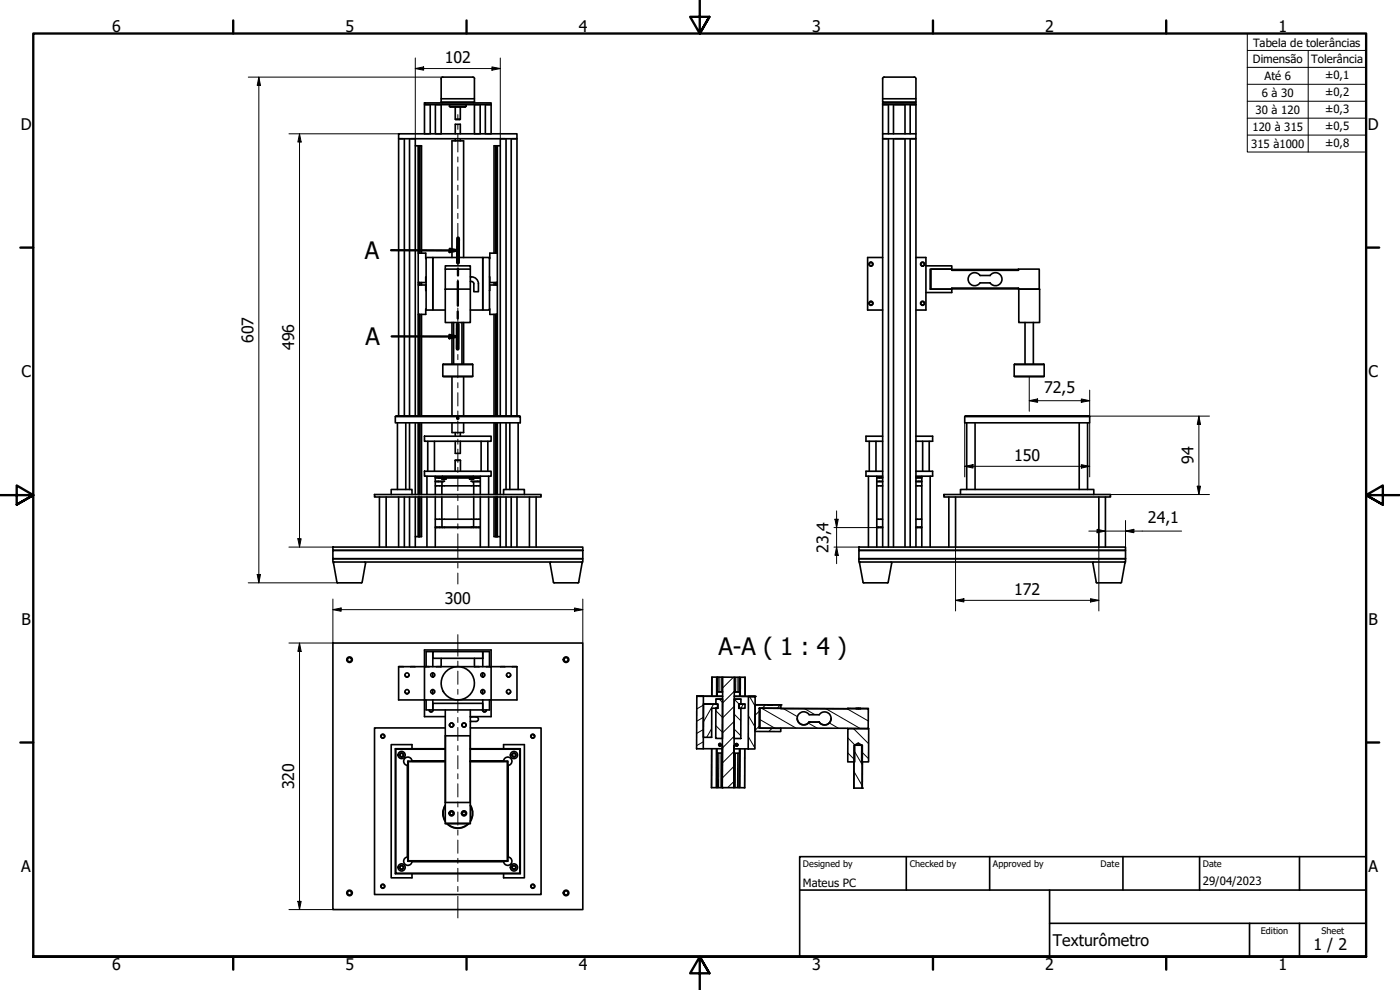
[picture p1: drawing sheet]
<svg xmlns="http://www.w3.org/2000/svg" width="420mm" height="297mm" viewBox="0 0 420 297" stroke-linecap="round" stroke-linejoin="round" font-family="sans-serif">
<!-- layer: Hatch (ISO) -->
<g fill="none" stroke="#000" stroke-width=".3">
<path d="M209.3 208.9l-.2 .2M211.1 218.9l-2 1.2M211.1 215.2l-2 1.2M211.1 211.6l-2 1.1M213.6 218.6l-1.5 2.6M214.2 211.2l-3.1 5.4M214.8 217.7l2 2M214.8 213.3l2.1 2M215.8 209.8l1.1 1M220.1 203.2l-3.2 3.2M220.3 218.7l2 2M220.3 216.4l-3.5 3.5"/>
<path d="M220.3 211.9l-3.4 3.5M220.3 214.3l2 2M220.3 209.8l1.5 1.5M220.4 207.4l-3.5 3.5M223.1 211.3l-.7 1.2M224.6 214.7l2 3.4M225 209l1.6 2.8M227.8 217.9l-1.2 1.2M227.9 213.4l-1.3 1.2M228.1 215.9l4.5 2.6M228.5 212.5l10.4 5.9M229.8 211.5l-1.1 1"/>
<path d="M231.7 218.5l-1 1M234.2 211.5l-1 1M235.1 212.6l4.3 2.5M241.4 212.6l3.2 1.9M242.5 216.9l2.8 1.6M247.8 212.6l10.4 6M248.8 216.9l2.8 1.6M254.2 212.7l6.4 3.6M256.1 218.6l4.6 4.6M260.5 212.6l.1 .1M260.6 218.6l.1 .1M211.1 222.6l-2 1.1"/>
<path d="M220.3 234.5l-1.9 1.8M220.3 229.9l-3.5 3.5M220.3 225.4l-3.5 3.6M220.3 220.9l-3.5 3.5M224.6 221l2 3.4M254.4 225.9l2.1 2.1M254.5 221.4l2.1 2.2M256.3 231.5l2.5 4.3M256.3 225.2l2.5 4.3M258.6 225.6l2.1 2"/>
</g>
<!-- layer: Visible (ISO) -->
<g fill="none" stroke="#000" stroke-width=".49">
<path d="M127.4 30.9h20v.5h-20zM127.4 31.4v8.7M127.5 31.4h1.3M129.1 31.4v8.7M130.7 31.4v8.7M131 31.4h1.3M132.4 23.6l.5-.5 9.3 .1 .2 .4v6h-10v-6M132.4 29.6v1M132.4 31.4v8.7M132.4 30.6h10M132.4 30.6l.2 .3M134.9 31.9h5"/>
<path d="M134.9 31.9l.2 .2h4.5l.3-.2M134.9 31.4v.5M136.6 35.8h1.5zM136.6 32.1v3.7M138.1 32.1v3.7M139.9 31.4v.5M142.4 29.6v1M142.4 31.4v8.7M142.4 30.6l-.3 .3M142.5 31.4h1.3M144.1 31.4v8.7M145.7 31.4v8.7"/>
<path d="M146 31.4h1.3M147.4 31.4v8.7M264.9 23.6l.5-.5 9.2 .1 .3 .4v6h-10v-6M264.9 31.4v8.7M264.9 30.9h10v.5h-10zM264.9 29.6v1M265 31.4h1.3M265.1 30.9l-.2-.3h10l-.3 .3M266.6 31.4v8.7M268.1 31.4v8.7M268.5 31.4h2.8M271.6 31.4v8.7"/>
<path d="M273.2 31.4v8.7M273.5 31.4h1.3M274.9 29.6v1M274.9 31.4v8.7M119.6 40.1h35.6v1.5h-35.6zM119.6 41.6v83.2M119.7 41.6h1.3M121.4 41.6v83.2M122.9 41.6v83.2M123.3 41.6h1.2M124.6 43.7h.9M124.6 41.6v83.2"/>
<path d="M125.5 43.7l.1 32.3M125.5 43.7v32.3M125.6 43.7h.9v32.3M125.9 43.7v32.3M126 43.7v32.3M127.5 40.1h1.3M131 40.1h1.3M136.6 40.1v-2.8h1.5v2.8M136.6 41.6v.7M138.1 41.6v.7M142.5 40.1h1.3M146 40.1h1.3"/>
<path d="M148.8 43.7v32.3M148.9 43.7v32.3M149.2 43.7v32.3M149.3 43.7v32.3M150.1 43.7h-1.8v32.3M150.1 41.6v83.2M150.2 41.6h1.3M151.9 41.6v83.2M153.4 41.6v83.2M153.7 41.6h1.3M155.2 41.6v83.2M264.9 40.1h10v1.5h-10"/>
<path d="M264.9 41.6v122.5M264.9 40.1v1.5M265 41.6h1.3M266.6 41.6v122.5M268.1 41.6v122.5M268.5 41.6h2.8M271.6 41.6v122.5M273.2 41.6v122.5M273.5 41.6h1.3M274.9 41.6v122.5M127.9 77.6l-.1-1.6h-2.3v8.8h2.3l.1-1.7M127.9 77.3h2v15.7h-2z"/>
<path d="M135.6 77.3v-35h3.5v35M144.9 77.3h2v15.7h-2zM149.3 76h-2.3l-.1 1.6M149.3 76v8.8h-2.3l-.1-1.7M264.9 77.3h-4.5v15.7h4.5M274.9 77.3h3v15.7h-3M277.9 79.8h7.7v1h-6.4v5.9h6.4v1.1h-7.7M125.5 84.8v.7M125.5 94.3v30.5M125.6 84.8v.7M125.6 94.3v30.5M125.9 84.8v.7"/>
<path d="M125.9 94.3v30.5M126 84.8v.7M126 94.3v30.5M126.5 84.8v.7M126.5 94.3v30.5M127.9 87.2l-.1-1.7h-2.3v8.8h2.3l.1-1.6M133.6 93h-3.7v-15.7h15v15.7h-3.8M133.6 80.8v-1h7.5v1M133.6 86.7h7.5v10.1h-7.5zM133.6 86.7v-5.9h7.5v5.9M135.6 96.8v12.5M136.1 96.8v12.5"/>
<path d="M138.6 96.8v12.5M139.1 96.8v12.5M141.1 83.1h.4a2.06 2.06 0 0 1 2.1 2v2.4h-1.4v-2.6l-.4-.4h-.7M148.3 84.8v.7M148.3 94.3v30.5M148.8 84.8v.7M148.8 94.3v30.5M148.9 84.8v.7M148.9 94.3v30.5M149.2 84.8v.7M149.2 94.3v30.5M149.3 85.5h-2.3l-.1 1.7"/>
<path d="M149.3 85.5v8.8h-2.3l-.1-1.6M149.3 84.8v.7M149.3 94.3v30.5M279.4 80.8h6.2v.3h20v-.3h6.3v5.9h-6.3v-.3h-20v.3h-6.2zM285.6 86.7h20M285.6 80.9h20M291.1 82.4a1.96 1.96 0 0 1 3 .3h3a1.96 1.96 0 0 1 2.9-.4 1.96 1.96 0 0 1 .1 2.9 1.96 1.96 0 0 1-3-.3h-3a1.96 1.96 0 0 1-2.8 .4 1.96 1.96 0 0 1-.2-2.9zM305.8 86.7h6.2v10.1h-6.2zM307.6 96.8v12.5M310.1 96.8v12.5M132.9 109.4h9zM132.9 109.4l.1 3.6h8.8l.1-3.6"/>
<path d="M132.9 112.9h9M135.6 113v11.8M139.1 113v11.8M304.4 109.4h9zM304.4 109.4l.1 3.6h8.8l.1-3.6M304.4 112.9h9M118.6 125v1.9h37.5v-1.9h-37.5l.2-.2 37.3 .2M119.3 126.9v20M121.8 126.9v20M122.9 126.9v20M124.6 126.9v21.5M125.5 126.9v21.5"/>
<path d="M125.6 126.9v21.5M125.9 126.9v21.5M126 126.9v21.5M126.5 126.9v21.5M127.4 130.9h20v1.5h-20zM128.4 132.4v9M130.4 132.4v9M135.6 126.9v2.9h3.5v-2.9M136.6 138.1h1.6M136.6 138.1v3.3M136.6 132.4v3.6h1.5v-3.6M136.6 129.8v1.1"/>
<path d="M138.1 129.8v1.1M138.2 138.1v3.3M144.4 132.4v9M146.4 132.4v9M148.3 126.9v21.5M148.8 126.9v21.5M148.9 126.9v21.5M149.2 126.9v21.5M149.3 126.9v21.5M150.1 126.9v21.5M151.9 126.9v20M153 126.9v20"/>
<path d="M155.5 126.9v20M260.9 132.4v9M262.9 132.4v9M264.9 130.9h-5v1.5h5M274.9 130.9h5v1.5h-5M276.9 132.4v9M278.9 132.4v9M289.5 125v1.9h37.5v-1.9M289.6 124.8l37.4 .2h-37.5zM290.1 126.9v20M292.6 126.9v20M323.9 126.9v20"/>
<path d="M326.4 126.9v20M112.4 148.4h50v.7h-50zM113.9 149.1v15M115.9 149.1v15M117.4 148.4v-1.5h6.2v1.5M119.6 149.1v15M121.4 149.1v15M122.9 149.1v15M124.6 149.1v15M125.5 149.1v11.9M125.6 149.1l-.1 11.9M125.9 149.1v11.9"/>
<path d="M126 149.1v11.9M126.5 149.1v11.9h-.9M127.4 141.4h20v1.5h-20zM128.1 142.9v5.5M128.1 149.1v15M130.6 158.3l11.5-.1-9.3 .1M130.6 143.3h2l-2 .1M130.6 155.8h13.5M130.6 144.4h2.8l-2.8 .1M130.6 145.8h2M130.6 142.9v5.5M130.6 149.1v15"/>
<path d="M132.6 143.4v.4h1.3v-.4M132.6 143.3h9.6M132.6 149.1v6.7M132.6 155.8v2.4h-2M132.6 143v.3M132.6 144.5v1.3M132.8 142.9l-.2 .1h9.5l-.1-.1M133.6 143.5l.1 .3M133.6 143.5h-.7l-.1 .3M133.9 143.3h7M140.9 143.4v.4h1.3v-.4M141 143.8l.2-.3h.7l.1 .3"/>
<path d="M142 158.3h2.1M142.1 155.8v2.4h2M142.1 143v.3M142.1 144.5v1.3M142.2 145.8v2.6M142.2 149.1v6.7M144.1 143.3h-1.9l1.9 .1M144.1 145.8h-11.5v2.6M144.1 144.4h-2.7l2.7 .1M144.1 142.9v5.5M144.1 149.1v15M146.6 142.9v5.5"/>
<path d="M146.6 149.1v15M148.3 149.1v11.9h1.8M148.8 149.1v11.9M148.9 149.1v11.9M149.2 149.1v11.9M149.3 149.1v11.9M150.1 149.1v15M151.1 148.4v-1.5h6.3v1.5M151.9 149.1v15M153.4 149.1v15M155.2 149.1v15M158.9 149.1v15"/>
<path d="M160.9 149.1v15M260.6 142.9v21.2M263.1 144.5h1.8M263.1 158.2h1.8M263.1 158.3h1.8M263.1 143.4h1.8M263.1 143.3h1.8M263.1 155.8h1.8M263.1 145.8h1.8M263.1 144.4h1.8M263.1 142.9v21.2M264.9 141.4h-5v1.5h5"/>
<path d="M274.9 143.4h1.7M274.9 144.5h1.7M274.9 158.2h1.7M274.9 158.3h1.7M274.9 143.3h1.7M274.9 155.8h1.7M274.9 145.8h1.7M274.9 144.4h1.7M274.9 141.4h5v1.5h-5M276.6 142.9v21.2M279.2 142.9v21.2M283.3 148.4h50v.7h-50z"/>
<path d="M284.8 149.1v15M286.8 149.1v15M288.3 148.4v-1.5h40v1.5M329.8 149.1v15M331.8 149.1v15M99.9 164.1h75v1h-75zM99.9 167.6h75v1h-75zM99.9 165.1h75v2.5h-75zM100.1 168.9l1 5.8M100.3 168.6l-.2 .3M109.4 168.6l.3 .3M109.7 168.9l-1.1 5.9-7.2 .1-.3-.2"/>
<path d="M124.6 161h.9M165.1 168.9l1.1 5.9 7.2 .1M165.3 168.6l-.2 .3M174.5 168.6l.2 .3M174.7 168.9l-1 5.8-.3 .2M257.8 164.1h80v1h-80zM257.8 167.6h80v1h-80zM257.8 165.1h80v2.5h-80zM258 168.9l1.1 5.9 7.2 .1M258.2 168.6l-.2 .3M267.4 168.6l.2 .3M267.6 168.9l-1 5.8-.3 .2"/>
<path d="M328 168.9l1.1 5.9 7.2 .1 .3-.2 1-5.8M328.2 168.6l-.3 .3M337.4 168.6l.2 .3M99.9 192.9h75v80h-75zM129.9 195.5h15v2h-15zM132.4 197.5v2.5M142.4 197.5v2.5M119.8 200h-.1M121 200h.1M121.5 207.5a.62 .62 0 0 0 .6 .6 .62 .62 0 0 0 .7-.6M121.5 202.5a.62 .62 0 0 0 .6 .6 .62 .62 0 0 0 .7-.6M123.2 200h.1"/>
<path d="M124.5 200h.1M127.4 200h20v10h-20zM127.4 210h-7.8v-10h7.8v-5h20v5h7.8v10h-7.8v5h-6.3M127.4 210v5h6.2M127.5 200h.1M127.5 200h1.3M127.9 200v-4.5h2v4.5M127.9 210v3h2M128.8 213a.62 .62 0 0 0 .6 .6 .62 .62 0 0 0 .6-.6M128.8 200h.1M128.9 213a.51 .51 0 0 0 .5 .5 .51 .51 0 0 0 .5-.5M129.9 211h15v2h-15z"/>
<path d="M129.9 201.9v1.3M129.9 206.9v1.2M129.9 210v3M131 200h.1M131 200h1.3M132.3 200h.1M133.6 218.4h-21.2v50h50v-50h-21.3M133.6 213v7.8h7.5v-7.8M141.1 215.1h1.8M141.1 216.5h1.8M142.5 200h1.3M142.5 200h.1"/>
<path d="M142.9 215.1a.69 .69 0 0 1 .7 .7 .69 .69 0 0 1-.7 .7M143.8 200h.1M144.8 213a.62 .62 0 0 0 .6 .6 .62 .62 0 0 0 .6-.6M144.9 200v-4.5h2v4.5M144.9 201.9v1.3M144.9 206.9v1.2M144.9 210v3M144.9 213a.51 .51 0 0 0 .5 .5 .51 .51 0 0 0 .5-.5M146 200h.1M146 200h1.3M146.9 210v3h-2M147.3 200h.1"/>
<path d="M150.2 200h.1M151.5 200h.1M152 202.5a.62 .62 0 0 0 .6 .6 .62 .62 0 0 0 .6-.6M152 207.5a.62 .62 0 0 0 .6 .6 .62 .62 0 0 0 .6-.6M153.8 200h.1M155 200h.1M209.1 208.9h2v15.8l-2-.1zM211.1 211.2h4.3l-.1 1.3h-1.7v8.7h-2.5zM211.1 208.9h-2h7.8M211.1 211.2h3.7M214.9 209.8h2l-.1 11.8-2-.1v-9h.7v-1.3h-.7zM215.2 207.6h1.7z"/>
<path d="M215.2 207.6v1.3M215.4 203.2l-.1 4.4M215.5 212.5h-.2M216.9 209.7l-2 .1M216.9 203.2h-3.3v5.7M220.3 209.8h2.1v1.5h-.7v1.2h.7l-.1 9.1h-2zM220.3 209.8h2.1M220.4 208.9l6.2 .1h-2M220.4 203.2h3.2v5.7M221.7 212.5h.2M221.9 211.3h1.7v1.2h-1.7zM221.9 203.2v4.4"/>
<path d="M222 207.6h-1.6h1.6v1.3M222.4 211.2l1.2 .1M224.6 209h2v15.7h-2.1zM226.6 211.5h7.8v1h-6.5l-.1 6h6.5v1h-7.7zM226.6 211.5h7.8M227.8 218.5h.3M228.1 212.5l32.5 .1v6l-32.5-.1zM230.5 211.5h1.2zM234.4 212.6l20 .1M239.3 215.5a1.98 1.98 0 0 0 1.3 1.9 1.98 1.98 0 0 0 2.3-.8M242.9 216.6a1.97 1.97 0 0 1-3 .4 1.97 1.97 0 0 1 0-2.9 1.97 1.97 0 0 1 3 .4h3a1.95 1.95 0 0 1 2.9-.4 1.95 1.95 0 0 1 0 2.9 1.95 1.95 0 0 1-2.9-.4M242.9 216.6h3"/>
<path d="M249.4 215.5a1.95 1.95 0 0 1-1.4 1.9 1.95 1.95 0 0 1-2.1-.8M254.4 212.6h6.2M256.9 212.6h1.4zM260.6 218.6h.1M118.6 224.6h15M118.8 224.8v37.2h37.2M118.8 224.8l-.2-.2v37.5M118.8 224.8h14.8M122.3 229.7l.1 27.4zM122.4 228.4v30h30M122.5 228.5h11.1M122.5 228.5v29.8"/>
<path d="M123.6 228.3a1.25 1.25 0 0 0-1.2-1.1 1.25 1.25 0 0 0-1.3 1.2 1.25 1.25 0 0 0 1.2 1.3M123.6 228.3l10 .1h-11.2l.1 .1M123.6 224.6v-1.2h-6.2v40h6.2v-1.3M123.6 228.3h10M133.6 220.8v20M133.7 220.8v20M141.1 220.8v26.2h-7.5v-6.2h7.5zM141.1 224.8h14.9M141.1 228.3h10M141.1 224.6h15M151.1 228.3l-10 .1h11.3l-11.3 .1M151.1 224.6v-1.2h6.3v40h-6.3v-1.3"/>
<path d="M151.1 228.3a1.25 1.25 0 0 1 1.3-1.1 1.25 1.25 0 0 1 1.2 1.2 1.25 1.25 0 0 1-1.1 1.3M152.4 228.4v30l-.1-29.9M152.5 229.7v27.4M156 224.8l.1-.2v37.5l-.1-.1M156 224.8v37.2M211.1 224.6h5.7M213.6 224.6l-.1 11.7 9.9 .1 .2-11.7M215.2 224.6v1.4h1.6M215.3 226l-.1 10.3M215.7 223.4l.3 .4 .4-.4M215.8 223.4l.3 .3 .3-.2a.3 .3 0 0 0-.4-.3 .3 .3 0 0 0-.1 .5h.3l.2-.3M216.8 223.7l-.1 12.6 .2-33.1h3.5l-.1 33.1v-12.6"/>
<path d="M220.3 224.7h4.2M221.4 223.4a.3 .3 0 0 1-.4 .4 .3 .3 0 0 1-.2-.5 .3 .3 0 0 1 .5-.1v.5h-.4l-.1-.3-.1 .2 .5 .2 .2-.4M221.8 226v10.3M221.9 224.7v1.3h-1.6M256.3 223.6h2.5v12.9h-2.5zM256.3 228.6v7.9M256.5 223.6l.5-.3a.6 .6 0 0 1 .5-.3 .6 .6 0 0 1 .6 .3l.5 .3M256.5 223.6v5h-2.1l.1-10h6.2v10h-2.1v-5M256.5 223.6h2.1M258.8 228.6v7.9M122.3 257.1a1.25 1.25 0 0 0-1.2 1.3 1.25 1.25 0 0 0 1.3 1.2 1.25 1.25 0 0 0 1.2-1.1M123.6 258.5h27.5"/>
<path d="M133.6 241.8l-.6 1.9 .1 1.3 .5 1.3M133.6 247h7.5M133.6 241.5a4.5 4.5 0 0 0 0 5M134.2 247.2a4.5 4.5 0 0 0 6.4 0M134.3 247.2a4.4 4.4 0 0 0 6.2 0M141.1 241.5a4.5 4.5 0 0 1 0 5M141.2 241.8l.5 1.2 .1 1.4-.6 1.9M152.3 258.3l-29.9 .1M152.5 257.1a1.25 1.25 0 0 1 1.1 1.3 1.25 1.25 0 0 1-1.2 1.2 1.25 1.25 0 0 1-1.3-1.1M118.8 262l-.2 .1h37.5"/>
<circle cx="261.4" cy="79.3" r=".51"/>
<circle cx="261.4" cy="79.3" r=".62"/>
<circle cx="276.9" cy="79.3" r=".51"/>
<circle cx="276.9" cy="79.3" r=".62"/>
<circle cx="261.4" cy="91" r=".51"/>
<circle cx="261.4" cy="91" r=".62"/>
<circle cx="276.9" cy="91" r=".51"/>
<circle cx="276.9" cy="91" r=".62"/>
<circle cx="137.4" cy="125.5" r=".3"/>
<circle cx="104.9" cy="197.9" r=".62"/>
<circle cx="104.9" cy="197.9" r=".83"/>
<circle cx="169.9" cy="197.9" r=".62"/>
<circle cx="169.9" cy="197.9" r=".83"/>
<circle cx="122.1" cy="207.5" r=".62"/>
<circle cx="122.1" cy="202.5" r=".62"/>
<circle cx="129.9" cy="207.5" r=".62"/>
<circle cx="129.9" cy="202.5" r=".62"/>
<circle cx="135.5" cy="217.5" r=".62"/>
<circle cx="137.4" cy="205" r="5"/>
<circle cx="139.3" cy="217.5" r=".62"/>
<circle cx="144.9" cy="207.5" r=".62"/>
<circle cx="144.9" cy="202.5" r=".62"/>
<circle cx="152.6" cy="202.5" r=".62"/>
<circle cx="152.6" cy="207.5" r=".62"/>
<circle cx="114.9" cy="220.9" r=".62"/>
<circle cx="114.9" cy="220.9" r=".51"/>
<circle cx="120.5" cy="226.5" r=".51"/>
<circle cx="120.5" cy="226.5" r=".62"/>
<circle cx="120.5" cy="226.5" r="1.08"/>
<circle cx="154.3" cy="226.5" r=".51"/>
<circle cx="154.3" cy="226.5" r=".62"/>
<circle cx="154.3" cy="226.5" r="1.08"/>
<circle cx="159.9" cy="220.9" r=".51"/>
<circle cx="159.9" cy="220.9" r=".62"/>
<circle cx="216" cy="223.4" r=".38"/>
<circle cx="221.1" cy="223.5" r=".37"/>
<circle cx="135.5" cy="244" r=".51"/>
<circle cx="135.5" cy="244" r=".62"/>
<circle cx="135.5" cy="244" r=".76"/>
<circle cx="139.3" cy="244" r=".51"/>
<circle cx="139.3" cy="244" r=".62"/>
<circle cx="139.3" cy="244" r=".76"/>
<circle cx="104.9" cy="267.9" r=".62"/>
<circle cx="104.9" cy="267.9" r=".83"/>
<circle cx="114.9" cy="265.9" r=".62"/>
<circle cx="114.9" cy="265.9" r=".51"/>
<circle cx="120.5" cy="260.3" r=".62"/>
<circle cx="120.5" cy="260.3" r=".51"/>
<circle cx="120.5" cy="260.3" r="1.08"/>
<circle cx="154.3" cy="260.3" r=".51"/>
<circle cx="154.3" cy="260.3" r=".62"/>
<circle cx="154.3" cy="260.3" r="1.08"/>
<circle cx="159.9" cy="265.9" r=".62"/>
<circle cx="159.9" cy="265.9" r=".51"/>
<circle cx="169.9" cy="267.9" r=".62"/>
<circle cx="169.9" cy="267.9" r=".83"/>
</g>
<g fill="#000">
<circle cx="209.1" cy="208.9" r=".25"/>
<circle cx="226.6" cy="209" r=".25"/>
<circle cx="234.4" cy="211.5" r=".25"/>
<circle cx="242.9" cy="216.6" r=".25"/>
<circle cx="254.4" cy="212.6" r=".25"/>
<circle cx="216.7" cy="236.3" r=".25"/>
<circle cx="258.8" cy="236.5" r=".25"/>
</g>
<!-- layer: Visible Narrow (ISO) -->
<g fill="none" stroke="#000" stroke-width=".35">
<path d="M213.7 203.2v5.7M215 203.2v5.7M215.2 203.2v5.7M215.3 203.2v4.4M215.8 203.2v4.4M216.5 203.2v4.4M220.8 203.2v4.4M221.5 203.2v4.4M221.9 203.2v4.4M222.1 203.2l-.1 5.7M222.2 203.2v5.7M223.5 203.2v5.7"/>
<path d="M213.6 224.6v11.7M214.9 224.6v11.7M215.1 224.6v11.7M215.2 226v10.3M215.7 226v10.3M216.4 226v10.3M220.7 226v10.3M221.4 226l-.1 10.3M221.9 226l-.1 10.3M222 224.7l-.1 11.6M222.2 224.7l-.1 11.6M223.4 224.7v11.7"/>
</g>
<!-- layer: Section Line (ISO) -->
<path d="M117.4 75.1h20M135 74.6l2.4 .5-2.5 .5zM137.5 71.5l-.1 7.3M137.4 93.5v2.1M137.4 97.3l-.1 7.3M137.4 84.4v7.3M137.4 80.6v2.1M117.5 100.9l19.9 .1M134.9 100.5l2.5 .5-2.5 .5z" fill="none" stroke="#000" stroke-width=".71"/>
<path d="M137.5 71.5l-.1 7.3M137.4 97.3l-.1 7.3" fill="none" stroke="#000" stroke-width="1.2"/>
<g fill="#000">
<path d="M135 74.6l2.4 .5-2.5 .5z" fill-rule="evenodd"/>
<path d="M134.9 100.5l2.5 .5-2.5 .5z" fill-rule="evenodd"/>
</g>
<!-- layer: Border (ISO) -->
<g fill="none" stroke="#000" stroke-width=".71">
<path d="M70 6.1v4M140 6.1v4M210 0v10.1l-2.9-5.1h5.8l-2.9 5.1 2.9-5.1M280 6.1v4M350 6.1v4M6.1 74.3h3.9M410 74.3h3.9M0 148.6h10l-5-2.9v5.7l5-2.8-5 2.8M420 148.6h-10l5-2.9v5.7l-5-2.8 5 2.8M6.1 222.8h3.9M410 222.8h3.9M10 287.1v-277h400v277h-400h400"/>
<path d="M70 287.1v3.8M140 287.1v3.8M212.9 292l-2.9-4.9 2.9 4.9h-5.8l2.9-4.9v9.9M280 287.1v3.8M350 287.1v3.8"/>
</g>
<!-- layer: Title (ISO) -->
<path d="M240 257h170v30.1h-170zM272 257v10.1M297 257v10.1M337 257v10.1M360 257v10.1M390 257v10.1M240 267.1h170M315 277h95M315 267.1v20M375 277v10.1M390 277v10.1" fill="none" stroke="#000" stroke-width=".49"/>
<!-- layer: Dimension (ISO) -->
<g fill="none" stroke="#000" stroke-width=".3">
<path d="M124.6 17.4v24.2M150.1 17.4v24.2M74.5 23.1h58.4M77.7 23.1l.5 2.5h-1zM77.7 23.1v151.8M124.6 20.6l2.5-.5v1zM124.6 20.6h25.5M147.6 20.1l2.5 .5-2.5 .5zM86.7 40.1h32.9M89.9 40.1l.5 2.5h-1zM89.9 40.1v124M308.9 113v10.4"/>
<path d="M324.5 119.7l2.5 .5-2.5 .5zM327 117.1v7.9M289.5 139.9l2.5-.5v1zM289.5 139.9h37.5M289.5 126.9v16.2M308.9 120.2l2.5-.5v1zM308.9 120.2h18.1M324.5 139.4l2.5 .5-2.5 .5zM326.9 124.8h36.1M327 126.9v16.2M359.8 124.8l.5 2.6h-1zM359.8 124.8v23.6"/>
<path d="M250.3 158.3h12.7M250.6 155.8h1l-.5 2.5zM251.1 153.3v15.8M326.8 159.3h27.8M329.2 158.8l2.6 .5-2.6 .5zM333.3 148.4h29.7M337.8 159.3l2.5-.5v1zM337.8 156.2v7.9M359.3 145.9h1l-.5 2.5zM74.5 174.9h26.9M77.2 172.4h1l-.5 2.5zM86.7 164.1h13.2"/>
<path d="M89.4 161.6h1l-.5 2.5zM99.9 179.7v13.2h-13.2M174.9 179.7v13.2M250.3 164.1h7.5M251.1 164.1l.5 2.5h-1zM286.8 164.1v19.2M327.3 179.6l2.5 .5-2.5 .5zM329.8 164.1v19.2M89.9 192.9l.5 2.5h-1zM89.9 192.9v80M99.9 182.9l2.5-.5v1zM99.9 182.9h75"/>
<path d="M172.4 182.4l2.5 .5-2.5 .5zM286.8 180.1l2.5-.5v1zM286.8 180.1h43M86.7 272.9h13.2M89.4 270.4h1l-.5 2.5z"/>
</g>
<g fill="#000">
<path d="M77.7 23.1l.5 2.5h-1z" fill-rule="evenodd"/>
<path d="M124.6 20.6l2.5-.5v1z" fill-rule="evenodd"/>
<path d="M147.6 20.1l2.5 .5-2.5 .5z" fill-rule="evenodd"/>
<path d="M89.9 40.1l.5 2.5h-1z" fill-rule="evenodd"/>
<path d="M308.9 120.2l2.5-.5v1z" fill-rule="evenodd"/>
<path d="M289.5 139.9l2.5-.5v1z" fill-rule="evenodd"/>
<path d="M324.5 119.7l2.5 .5-2.5 .5z" fill-rule="evenodd"/>
<path d="M359.8 124.8l.5 2.6h-1z" fill-rule="evenodd"/>
<path d="M250.6 155.8h1l-.5 2.5z" fill-rule="evenodd"/>
<path d="M324.5 139.4l2.5 .5-2.5 .5z" fill-rule="evenodd"/>
<path d="M329.2 158.8l2.6 .5-2.6 .5z" fill-rule="evenodd"/>
<path d="M337.8 159.3l2.5-.5v1z" fill-rule="evenodd"/>
<path d="M359.3 145.9h1l-.5 2.5z" fill-rule="evenodd"/>
<path d="M77.2 172.4h1l-.5 2.5z" fill-rule="evenodd"/>
<path d="M89.4 161.6h1l-.5 2.5z" fill-rule="evenodd"/>
<path d="M251.1 164.1l.5 2.5h-1z" fill-rule="evenodd"/>
<path d="M286.8 180.1l2.5-.5v1z" fill-rule="evenodd"/>
<path d="M89.9 192.9l.5 2.5h-1z" fill-rule="evenodd"/>
<path d="M99.9 182.9l2.5-.5v1z" fill-rule="evenodd"/>
<path d="M172.4 182.4l2.5 .5-2.5 .5z" fill-rule="evenodd"/>
<path d="M327.3 179.6l2.5 .5-2.5 .5z" fill-rule="evenodd"/>
<path d="M89.4 270.4h1l-.5 2.5z" fill-rule="evenodd"/>
</g>
<!-- layer: Centerline (ISO) -->
<g fill="none" stroke="#000" stroke-width=".3">
<path d="M137.4 34.4v1.4M137.4 37.3v1.5M137.4 40.3v5.3M137.4 47.1v1.5M137.4 50.1v4M137.4 55.6v1.5M137.4 58.6v3.9M137.4 64v1.5M137.4 67v4M137.4 72.5v1.5M137.4 75.5v4M137.4 81v1.5"/>
<path d="M137.4 84v3.9M137.4 89.4v1.5M137.4 92.4v4M137.4 97.9v1.5M137.4 100.9v4M137.4 106.4v1.5M137.4 109.4v3.9M137.4 114.8v1.5M137.4 117.8v4M137.4 123.3v1.5M137.4 126.3v4M137.4 131.8v1.5"/>
<path d="M137.4 134.8v3.9M137.4 140.2v1.5M137.4 143.2v4M137.4 148.7v1.5M137.4 151.7v4M137.4 157.2v1.5M137.4 160.2v7.2M137.4 168.9v1.5M137.4 171.9v3.3M137.4 190.4v6.5M137.4 198.4v1.5M137.4 201.4v3.9"/>
<path d="M137.4 206.8v1.5M137.4 209.8v4M137.4 215.3v1.5M137.4 218.3v3.9M137.4 223.7v1.5M137.4 226.7v4M137.4 232.2v1.5M137.4 235.2v3.9M137.4 240.6v1.5M137.4 243.6v4M137.4 249.1v1.5M137.4 252.1v3.9"/>
<path d="M137.4 257.5v1.5M137.4 260.5v4M137.4 266v1.5M137.4 269v6.4"/>
</g>
<!-- layer: Symbol (ISO) -->
<path d="M374.3 15.1v-5h35.7v5M392.6 15.1v30.5M410 15.1h-35.7v5.1M410 15.1v30.5h-35.7v-25.4M374.3 20.2h35.7M374.3 25.3h35.7M374.3 30.4h35.7M374.3 35.5h35.7M374.3 40.5h35.7" fill="none" stroke="#000" stroke-width=".3"/>
<g font-size="7.2">
<text x="109.5" y="77.7">A</text>
<text x="109.6" y="103.5">A</text>
<text x="215.6" y="196.6">A-A ( 1 : 4 )</text>
</g>
<g font-size="4.8">
<text x="33.7" y="9.6">6</text>
<text x="103.7" y="9.6">5</text>
<text x="173.7" y="9.6">4</text>
<text x="243.7" y="9.6">3</text>
<text x="313.7" y="9.6">2</text>
<text x="383.7" y="9.6">1</text>
<text x="133.5" y="19">102</text>
<text x="6.2" y="38.9">D</text>
<text x="410.5" y="38.9">D</text>
<text x="76.1" y="102.9" transform="rotate(-90 76.1 102.9)">607</text>
<text x="88.3" y="105.1" transform="rotate(-90 88.3 105.1)">496</text>
<text x="6.4" y="113.2">C</text>
<text x="410.7" y="113.2">C</text>
<text x="313.3" y="117.8">72,5</text>
<text x="304.3" y="138.3">150</text>
<text x="358.2" y="139.2" transform="rotate(-90 358.2 139.2)">94</text>
<text x="344.5" y="157">24,1</text>
<text x="248.7" y="165.9" transform="rotate(-90 248.7 165.9)">23,4</text>
<text x="304.3" y="178.6">172</text>
<text x="133.5" y="181.3">300</text>
<text x="6.4" y="187.4">B</text>
<text x="410.7" y="187.4">B</text>
<text x="88.3" y="236.9" transform="rotate(-90 88.3 236.9)">320</text>
<text x="6.4" y="261.7">A</text>
<text x="410.7" y="261.7">A</text>
<text x="316" y="284">Texturômetro</text>
<text x="394.2" y="285">1 / 2</text>
<text x="33.7" y="290.9">6</text>
<text x="103.7" y="290.9">5</text>
<text x="173.7" y="290.9">4</text>
<text x="243.7" y="290.9">3</text>
<text x="313.7" y="290.9">2</text>
<text x="383.7" y="290.9">1</text>
</g>
<g font-size="3.4">
<text x="376.1" y="14">Tabela de tolerâncias</text>
<text x="376" y="19">Dimensão</text>
<text x="393.5" y="19">Tolerância</text>
<text x="397.7" y="23.7">±0,1</text>
<text x="378.7" y="29.2">6 à 30</text>
<text x="379.5" y="24.1">Até 6</text>
<text x="397.7" y="28.8">±0,2</text>
<text x="376.8" y="34.3">30 à 120</text>
<text x="397.7" y="33.9">±0,3</text>
<text x="375.9" y="39.4">120 à 315</text>
<text x="397.7" y="38.9">±0,5</text>
<text x="375.5" y="44.4">315 à1000</text>
<text x="397.7" y="44">±0,8</text>
<text x="241" y="266">Mateus PC</text>
<text x="361" y="265.5">29/04/2023</text>
</g>
<g font-size="2.7">
<text x="241" y="260.1">Designed by</text>
<text x="273" y="260.1">Checked by</text>
<text x="298" y="260.1">Approved by</text>
<text x="330.3" y="260">Date</text>
<text x="361" y="260">Date</text>
<text x="378.4" y="280.1">Edition</text>
<text x="396.6" y="280.1">Sheet</text>
</g>
</svg>
